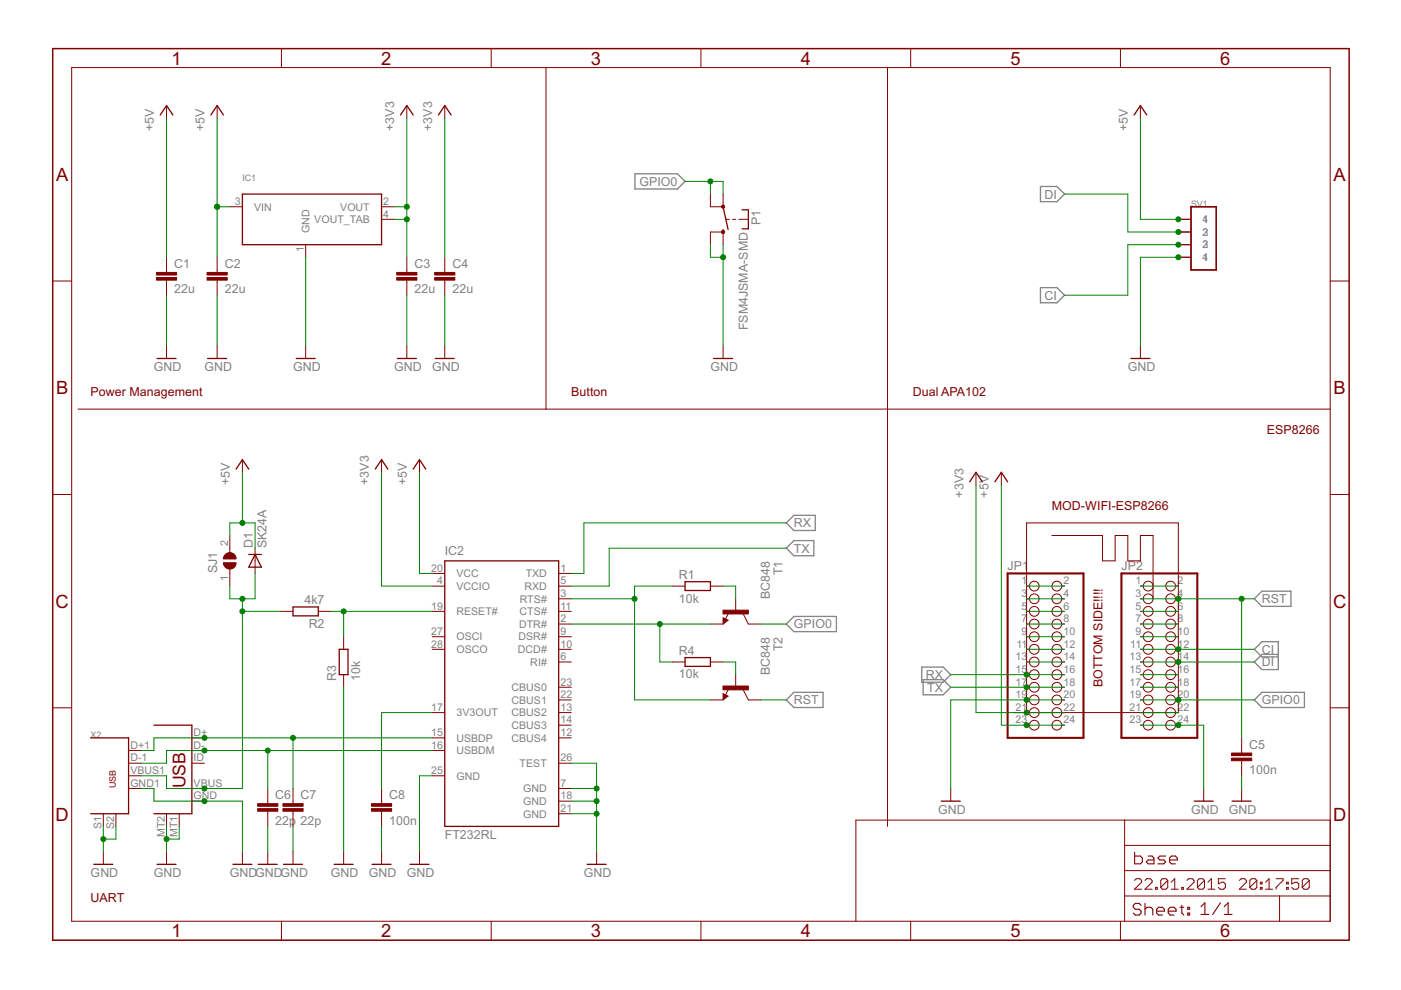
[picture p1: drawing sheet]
<svg xmlns="http://www.w3.org/2000/svg" width="297mm" height="210mm" viewBox="0 0 297 210" stroke-linecap="round" stroke-linejoin="round" font-family="sans-serif">
<path d="M134.6 36.9h9l1.6 1.6-1.6 1.6h-9zM220.6 39.5h3.5l1.6 1.6-1.6 1.7h-3.5zM220.6 61h3.5l1.6 1.6-1.6 1.6h-3.5zM166.7 116.2l1.6-1.6h4.3v3.2h-4.3zM166.7 110.9l1.6-1.6h4.5v3.2h-4.5zM166.7 132.3l1.6-1.6h9v3.2h-9zM265.9 127l1.6-1.7h6.2v3.3h-6.2zM271 138.7h-3.5l-1.6 1.7 1.6 1.6h3.5v-5.9h-3.5l-1.6 1.6 1.6 1.6h3.5M168.3 146.8h6.2v3.2h-6.2l-1.6-1.6zM195.4 141.4h4.6l1.6 1.6-1.6 1.7h-4.6zM195.7 144.1h4.3l1.6 1.6-1.6 1.6h-4.3zM267.5 146.8h9.1v3.2h-9.1l-1.6-1.6z" fill="none" stroke="#808080" stroke-width=".28"/>
<g fill="none" stroke="#800000" stroke-width=".21">
<path d="M15.2 14.3h266.8v181h-266.8zM59.7 10.3v4M104.1 10.3v4M115.8 14.3v72.4M148.6 10.3v4M188.2 14.3v160.9M193.1 10.3v4M237.6 10.3v4M35.3 22.4v2.7M46 22.4v2.7M86.3 22.4v2.7M94.3 22.4v2.7"/>
<path d="M241.8 22.4v2.7M11.2 59.6h4M35.3 54.5v3.3M35.3 59.4v3.2M46 54.5v3.3M46 59.4v3.2M48.7 43.8h2.7M64.8 51.9v2.6M80.9 43.8h2.7M80.9 46.5h2.7M86.3 54.5v3.3M86.3 59.4v3.2"/>
<path d="M94.3 54.5v3.3M94.3 59.4v3.2M150.6 41.1v2.7h2.7v-2.7M150.6 51.9v-2.7h2.7v2.7M154 46.5h.6M155.3 46.5h.7M156.7 46.5h2M249.8 46.5h2.7M249.8 49.2h2.7M249.8 51.9h2.7M249.8 54.5h2.7M282 59.6h4"/>
<path d="M35.3 73.3v2.7M46 73.3v2.7M64.8 73.3v2.7M86.3 73.3v2.7M94.3 73.3v2.7M153.3 73.3v2.7M241.8 73.3v2.7M16.5 86.7h265.5M51.4 97.5v2.6M80.9 97.5v2.6M88.9 97.5v2.6M11.2 104.8h4"/>
<path d="M48.7 113.5v3.7M54.1 116.2v5.4M206.9 100.1v2.7M212.3 100.1v2.7M223 113.5h10.7v5.4h2.7v-5.4h2.7v5.4h2.7v-5.4h2.7v13.5M282 104.8h4M48.7 120.6v3.7M59.4 129.6h2.7M67.5 129.6h2.7M72.9 135v2.7M91.6 121.6h2.7M91.6 137.7h2.7"/>
<path d="M91.6 135h2.7M91.6 124.3h2.7M91.6 129.6h2.7M118.4 121.6h2.7M118.4 137.7h2.7M118.4 135h2.7M118.4 124.3h2.7M118.4 127h2.7M118.4 129.6h2.7M118.4 132.3h2.7M142.6 124.3h2.6M150.6 124.3h2.7"/>
<path d="M150.6 132.3h2.7M153.3 131l1.1 .5-1.1 .8zM154.5 130l-.7 1.3M156 127v2.6M157.6 130.2l1.1 2.1h2.7M217.7 137.7h.5M217.7 135h.5M217.7 124.3h.5M217.7 127h.5M217.7 129.6h.5M217.7 132.3h.5M225.1 137.7h.6"/>
<path d="M225.1 135h.6M225.1 124.3h.6M225.1 127h.6M225.1 129.6h.6M225.1 132.3h.6M241.8 137.7h.6M241.8 135h.6M241.8 124.3h.6M241.8 127h.6M241.8 129.6h.6M241.8 132.3h.6M249.3 137.7h.5"/>
<path d="M249.3 135h.5M249.3 124.3h.5M249.3 127h.5M249.3 129.6h.5M249.3 132.3h.5M11.2 150.1h4M27.3 159.1h2.7M40.7 156.4h2.6M40.7 159.1h2.6M72.9 143v2.7M91.6 151.1h2.7M91.6 156.4h2.7"/>
<path d="M91.6 159.1h2.7M118.4 151.1h2.7M118.4 156.4h2.7M118.4 140.4h2.7M118.4 145.7h2.7M118.4 148.4h2.7M118.4 153.8h2.7M142.6 140.4h2.6M150.6 140.4h2.7M150.6 148.4h2.7M153.3 147.1l1.1 .5-1.1 .8zM154.5 146l-.7 1.3"/>
<path d="M156 143v2.7M157.6 146.3l1.1 2.1h2.7M215 151.1h34.8v-40.2h-32.1v40.2M217.7 140.4h.5M217.7 145.7h.5M217.7 148.4h.5M217.7 153.8h.5M217.7 143h.5M225.1 140.4h.6M225.1 145.7h.6M225.1 148.4h.6M225.1 153.8h.6"/>
<path d="M225.1 143h.6M241.8 140.4h.6M241.8 145.7h.6M241.8 148.4h.6M241.8 153.8h.6M241.8 143h.6M249.3 140.4h.5M249.3 145.7h.5M249.3 148.4h.5M249.3 153.8h.5M249.3 143h.5M263.2 156.4v3.3"/>
<path d="M282 150.1h4M21.9 172.5v2.7M24.6 172.5v2.7M27.3 167.2h2.7M27.3 164.5h2.7M27.3 161.8h2.7M35.3 172.5v2.7M38 172.5v2.7M40.7 167.2h2.6M40.7 169.9h2.6M40.7 161.8h2.6M56.8 167.2v3.2"/>
<path d="M56.8 172v3.2M62.1 167.2v3.2M62.1 172v3.2M80.9 167.2v3.2M80.9 172v3.2M91.6 164.5h2.7M118.4 167.2h2.7M118.4 169.9h2.7M118.4 161.8h2.7M118.4 172.5h2.7M201.6 167.2v2.7M238.4 173.9v21.4"/>
<path d="M238.4 179.2h43.6M255.2 167.2v2.7M263.2 161.3v3.2M263.2 167.2v2.7M282 173.9h-100.5v21.4M21.9 180.6v2.7M35.3 180.6v2.7M51.4 180.6v2.7M56.8 180.6v2.7M59.7 195.3v4M62.1 180.6v2.7M72.9 180.6v2.7"/>
<path d="M80.9 180.6v2.7M88.9 180.6v2.7M104.1 195.3v4M126.5 180.6v2.7M148.6 195.3v4M193.1 195.3v4M237.6 195.3v4M238.4 190h43.6M238.4 184.6h43.6M240.5 186.7l.4-.4h.8l.3 .4v.3l-1.5 1.5h1.5M242.8 186.7l.3-.4h.8l.4 .4v.3l-1.5 1.5h1.5M245 188.2h.4v.3h-.4z"/>
<path d="M247.6 186.7v1.5l-.4 .3h-.7l-.4-.3M247.6 186.7l-.4-.4h-.7l-.4 .4v1.5M247.6 186.7l-1.5 1.5M248.3 188.5h1.5M248.3 187l.8-.7v2.2M250.5 188.2h.4v.3h-.4zM251.7 186.7l.3-.4h.8l.4 .4v.3l-1.5 1.5h1.5M255.4 186.7v1.5l-.4 .3h-.7l-.4-.3M255.4 186.7l-.4-.4h-.7l-.4 .4v1.5M255.4 186.7l-1.5 1.5M256.1 188.5h1.5M256.1 187l.7-.7v2.2"/>
<path d="M259.8 186.3h-1.5v1.1l.8-.4h.3l.4 .4v.8l-.4 .3h-.7l-.4-.3M262.8 186.7l.3-.4h.8l.3 .4v.3l-1.4 1.5h1.4M266.5 186.7v1.5l-.4 .3h-.7l-.4-.3M266.5 186.7l-.4-.4h-.7l-.4 .4v1.5M266.5 186.7l-1.5 1.5M267.2 188.2h.4v.3h-.4zM267.2 187h.4v.4h-.4zM268.3 188.5h1.5M268.3 187l.8-.7v2.2M270.6 186.3h1.4v.4l-1.4 1.5v.3M271.3 190v5.3M272.8 188.2h.3v.3h-.3z"/>
<path d="M272.8 187h.3v.4h-.3zM275.4 186.3h-1.5v1.1l.7-.4h.4l.4 .4v.8l-.4 .3h-.7l-.4-.3M277.6 186.7v1.5l-.4 .3h-.7l-.4-.3M277.6 186.7l-.4-.4h-.7l-.4 .4v1.5M277.6 186.7l-1.5 1.5"/>
<circle cx="219.3" cy="137.7" r="1.04"/>
<circle cx="219.3" cy="127" r="1.04"/>
<circle cx="219.3" cy="124.3" r="1.04"/>
<circle cx="219.3" cy="132.3" r="1.04"/>
<circle cx="219.3" cy="129.6" r="1.04"/>
<circle cx="219.3" cy="135" r="1.04"/>
<circle cx="224.1" cy="127" r="1.04"/>
<circle cx="224.1" cy="124.3" r="1.04"/>
<circle cx="224.1" cy="132.3" r="1.04"/>
<circle cx="224.1" cy="129.6" r="1.04"/>
<circle cx="224.1" cy="137.7" r="1.04"/>
<circle cx="224.1" cy="135" r="1.04"/>
<circle cx="243.4" cy="137.7" r="1.04"/>
<circle cx="243.4" cy="124.3" r="1.04"/>
<circle cx="243.4" cy="132.3" r="1.04"/>
<circle cx="243.4" cy="129.6" r="1.04"/>
<circle cx="243.4" cy="127" r="1.04"/>
<circle cx="243.4" cy="135" r="1.04"/>
<circle cx="248.2" cy="137.7" r="1.04"/>
<circle cx="248.2" cy="132.3" r="1.04"/>
<circle cx="248.2" cy="127" r="1.04"/>
<circle cx="248.2" cy="135" r="1.04"/>
<circle cx="248.2" cy="124.3" r="1.04"/>
<circle cx="248.2" cy="129.6" r="1.04"/>
<circle cx="219.3" cy="151.1" r="1.04"/>
<circle cx="219.3" cy="153.8" r="1.04"/>
<circle cx="219.3" cy="140.4" r="1.04"/>
<circle cx="219.3" cy="143" r="1.04"/>
<circle cx="219.3" cy="145.7" r="1.04"/>
<circle cx="219.3" cy="148.4" r="1.04"/>
<circle cx="224.1" cy="145.7" r="1.04"/>
<circle cx="224.1" cy="148.4" r="1.04"/>
<circle cx="224.1" cy="153.8" r="1.04"/>
<circle cx="224.1" cy="151.1" r="1.04"/>
<circle cx="224.1" cy="143" r="1.04"/>
<circle cx="224.1" cy="140.4" r="1.04"/>
<circle cx="243.4" cy="151.1" r="1.04"/>
<circle cx="243.4" cy="143" r="1.04"/>
<circle cx="243.4" cy="153.8" r="1.04"/>
<circle cx="243.4" cy="140.4" r="1.04"/>
<circle cx="243.4" cy="145.7" r="1.04"/>
<circle cx="243.4" cy="148.4" r="1.04"/>
<circle cx="248.2" cy="140.4" r="1.04"/>
<circle cx="248.2" cy="145.7" r="1.04"/>
<circle cx="248.2" cy="143" r="1.04"/>
<circle cx="248.2" cy="148.4" r="1.04"/>
<circle cx="248.2" cy="151.1" r="1.04"/>
<circle cx="248.2" cy="153.8" r="1.04"/>
</g>
<g fill="none" stroke="#800000" stroke-width=".28">
<path d="M34 24.4l1.3-2 1.4 2M44.7 24.4l1.3-2 1.4 2M84.9 24.4l1.4-2 1.3 2M93 24.4l1.3-2 1.4 2M240.5 24.4l1.3-2 1.3 2M51.4 41.1h29.5v10.8h-29.5zM153.3 48.7v.5M153.3 43.8l1.1 4.9M157.3 44.5h1.4v4h-1.4M252.5 43.8h5.4v13.4h-5.4zM33.3 76h4M44 76h4"/>
<path d="M62.8 76h4M84.2 76h4.1M92.3 76h4M151.3 76h4M239.8 76h4M50.1 99.5l1.3-2 1.3 2M79.6 99.5l1.3-2 1.3 2M87.6 99.5l1.3-2 1.4 2M52.7 117.6h2.7M54.1 117.6l1.3 2.6h-2.7zM94.3 118.9h24.1v56.3h-24.1zM205.6 102.2l1.3-2.1 1.4 2.1"/>
<path d="M210.9 102.2l1.4-2.1 1.3 2.1M62.1 128.7h5.4v1.9h-5.4zM71.9 137.7h1.9v5.3h-1.9zM145.2 123.3h5.4v1.9h-5.4zM145.2 139.4h5.4v1.9h-5.4zM153.4 131.2v.8l.7-.5-.5-.3v.4l.2-.1M19.2 156.4h8.1v16.1h-8.1M32.6 153.8h8.1v18.7h-8.1M153.4 147.3v.8l.7-.5-.5-.3v.4l.2-.1M199.6 169.9h4M253.2 169.9h4M261.2 169.9h4.1"/>
<path d="M19.9 183.3h4M33.3 183.3h4M49.4 183.3h4M54.8 183.3h4M60.1 183.3h4M70.8 183.3h4.1M78.9 183.3h4M86.9 183.3h4.1M124.5 183.3h4"/>
</g>
<g fill="#800000" stroke="#800000" stroke-width=".21">
<path d="M54.6 171.4h4.3v.6h-4.3z"/>
<path d="M54.6 170.4h4.3v.5h-4.3z"/>
<path d="M60 171.4h4.3v.6h-4.3z"/>
<path d="M60 170.4h4.3v.5h-4.3z"/>
<path d="M78.8 171.4h4.2v.6h-4.2z"/>
<path d="M78.8 170.4h4.2v.5h-4.2z"/>
<path d="M153.3 145.5h5.4v.8h-5.4z"/>
<path d="M153.3 129.4h5.4v.8h-5.4z"/>
<path d="M261.1 160.7h4.3v.6h-4.3z"/>
<path d="M261.1 159.7h4.3v.5h-4.3z"/>
<path d="M43.9 58.8h4.3v.6h-4.3z"/>
<path d="M43.9 57.8h4.3v.5h-4.3z"/>
<path d="M84.1 58.8h4.3v.6h-4.3z"/>
<path d="M84.1 57.8h4.3v.5h-4.3z"/>
<path d="M33.2 58.8h4.2v.6h-4.2z"/>
<path d="M33.2 57.8h4.2v.5h-4.2z"/>
<path d="M92.2 58.8h4.2v.6h-4.2z"/>
<path d="M92.2 57.8h4.2v.5h-4.2z"/>
</g>
<g fill="#800000" stroke="#800000" stroke-width=".21">
<path d="M47.8 117.6a1.34 1.34 0 0 1 1.4-.3 1.34 1.34 0 0 1 .9 1.2h-2.7v-.4z" fill-rule="evenodd"/>
<path d="M47.4 119.3h2.7a1.34 1.34 0 0 1-1.4 1.4 1.34 1.34 0 0 1-1.3-1.4z" fill-rule="evenodd"/>
<circle cx="153.3" cy="43.8" r=".35"/>
<circle cx="153.3" cy="49.2" r=".35"/>
</g>
<g fill="none" stroke="#800000" stroke-width=".23">
<path d="M240.6 180.7v2.5h1.2l.4-.5v-.8l-.4-.4h-1.2M241.9 192l-.4-.5h-.8l-.4 .5v.4l.4 .4h.8l.4 .4v.4l-.4 .4h-.8l-.4-.4M242.8 191.5v2.5M242.8 192.8l.4-.4h.8l.4 .4v1.2M243.4 181.5h.9l.4 .4v1.3h-1.3l-.4-.5 .4-.4h1.3M245.2 193.2h1.7v-.4l-.4-.4h-.9l-.4 .4v.8l.4 .4h.9M247.1 181.5h-1.2l-.4 .4 .4 .4h.8l.4 .4-.4 .5h-1.2M247.7 193.2h1.6v-.4l-.4-.4h-.8l-.4 .4v.8l.4 .4h.8M248 182.3h1.6v-.4l-.4-.4h-.8l-.4 .4v.8l.4 .5h.8M250.2 192.4h.8M250.6 192v1.6l.4 .4M251.8 192.4h.4v.4h-.4z"/>
<path d="M251.8 193.6h.4v.4h-.4zM254.6 192.2l.9-.8v2.5M254.6 193.9h1.7M258.8 191.4l-1.7 2.5M259.6 193.9h1.6M259.6 192.2l.8-.8v2.5"/>
</g>
<path d="M11.2 10.3h274.8v189h-274.8z" fill="none" stroke="#800000" stroke-width=".32"/>
<path d="M213.6 121.6h16.1v34.8h-16.1zM237.8 121.6h16.1v34.8h-16.1z" fill="none" stroke="#800000" stroke-width=".44"/>
<g fill="none" stroke="#008000" stroke-width=".21">
<path d="M35.3 25.1v29.4M46 25.1v29.4M86.3 25.1v29.4M94.3 25.1v29.4M145.2 38.5h8.1v2.6M150.6 38.5v2.6M241.8 25.1v21.4h8M46 43.8h2.7M64.8 54.5v18.8M83.6 43.8h2.7M83.6 46.5h2.7M150.6 51.9v2.6h2.7"/>
<path d="M153.3 51.9v21.4M225.7 41.1h13.4v8.1h10.7M249.8 54.5h-8v18.8M249.8 51.9h-10.7v10.7h-13.4M35.3 62.6v10.7M46 62.6v10.7M86.3 62.6v10.7M94.3 62.6v10.7M48.7 113.5v-2.6h5.4v5.3M51.4 100.1v10.8M80.9 100.1v24.2h10.7M88.9 100.1v21.5h2.7"/>
<path d="M166.7 110.9h-42.9v10.7h-2.7M166.7 116.2h-37.5v8.1h-8.1M206.9 102.8v48.3h18.8M212.3 102.8v51h13.4M51.4 127v40.2h-16.1v-2.7h-5.3M51.4 129.6h8M54.1 121.6v5.4h-5.4v-2.7M70.2 129.6h21.4M72.9 129.6v5.4M121.1 127h13.4M121.1 132.3h29.5M139.9 132.3v8.1h2.7"/>
<path d="M142.6 124.3h-8.1v24.1h16.1M153.3 124.3h2.7v2.7M161.4 132.3h5.3M217.7 127h8M217.7 129.6h8M217.7 124.3h8M217.7 132.3h8M217.7 137.7h8M217.7 135h8M241.8 127h24.1M241.8 129.6h8M241.8 124.3h8"/>
<path d="M241.8 132.3h8M241.8 137.7h24.1M241.8 135h8M263.2 127v29.4M56.8 159.1v8.1M62.1 156.4v10.8M72.9 145.7v34.9M91.6 156.4h-59v2.7h-2.6M91.6 159.1h-56.3v2.7h-5.3M91.6 151.1h-10.7v16.1M153.3 140.4h2.7v2.6M161.4 148.4h5.3"/>
<path d="M201.6 145.7h24.1M201.6 143h24.1M217.7 140.4h8M225.7 148.4h-24.1v18.8M241.8 153.8h13.4v13.4M241.8 148.4h24.1M241.8 151.1h8M241.8 140.4h24.1M241.8 145.7h8M241.8 143h8M21.9 175.2v5.4M24.6 175.2v2.7h-2.7"/>
<path d="M30 167.2h2.6v2.7h18.8v10.7M35.3 175.2v5.4M38 175.2v2.7h-2.7M56.8 175.2v5.4M62.1 175.2v5.4M80.9 175.2v5.4M91.6 164.5h-2.7v16.1M121.1 161.8h5.4v18.8M121.1 167.2h5.4M121.1 169.9h5.4M121.1 172.5h5.4M263.2 164.5v2.7"/>
</g>
<g fill="#008000" stroke="#008000" stroke-width=".21">
<circle cx="62.1" cy="156.4" r=".53"/>
<circle cx="43.3" cy="156.4" r=".53"/>
<circle cx="56.8" cy="159.1" r=".53"/>
<circle cx="43.3" cy="159.1" r=".53"/>
<circle cx="51.4" cy="110.9" r=".53"/>
<circle cx="46" cy="43.8" r=".53"/>
<circle cx="249.8" cy="46.5" r=".53"/>
<circle cx="217.7" cy="153.8" r=".53"/>
<circle cx="126.5" cy="167.2" r=".53"/>
<circle cx="126.5" cy="169.9" r=".53"/>
<circle cx="126.5" cy="172.5" r=".53"/>
<circle cx="35.3" cy="177.9" r=".53"/>
<circle cx="43.3" cy="169.9" r=".53"/>
<circle cx="249.8" cy="54.5" r=".53"/>
<circle cx="217.7" cy="148.4" r=".53"/>
<circle cx="153.3" cy="54.5" r=".53"/>
<circle cx="249.8" cy="153.8" r=".53"/>
<circle cx="21.9" cy="177.9" r=".53"/>
<circle cx="51.4" cy="127" r=".53"/>
<circle cx="51.4" cy="129.6" r=".53"/>
<circle cx="43.3" cy="167.2" r=".53"/>
<circle cx="72.9" cy="129.6" r=".53"/>
<circle cx="86.3" cy="43.8" r=".53"/>
<circle cx="86.3" cy="46.5" r=".53"/>
<circle cx="217.7" cy="151.1" r=".53"/>
<circle cx="134.5" cy="127" r=".53"/>
<circle cx="139.9" cy="132.3" r=".53"/>
<circle cx="263.2" cy="127" r=".53"/>
<circle cx="249.8" cy="127" r=".53"/>
<circle cx="249.8" cy="148.4" r=".53"/>
<circle cx="150.6" cy="38.5" r=".53"/>
<circle cx="217.7" cy="145.7" r=".53"/>
<circle cx="217.7" cy="143" r=".53"/>
<circle cx="249.8" cy="51.9" r=".53"/>
<circle cx="249.8" cy="137.7" r=".53"/>
<circle cx="249.8" cy="49.2" r=".53"/>
<circle cx="249.8" cy="140.4" r=".53"/>
</g>
<g font-size="4.3" fill="#800000">
<text x="36.4" y="13.7">1</text>
<text x="80.8" y="13.7">2</text>
<text x="125.3" y="13.7">3</text>
<text x="169.8" y="13.7">4</text>
<text x="214.2" y="13.7">5</text>
<text x="258.7" y="13.7">6</text>
<text x="11.9" y="38.3">A</text>
<text x="282.7" y="38.3">A</text>
<text x="11.9" y="83.6">B</text>
<text x="282.7" y="83.6">B</text>
<text x="11.8" y="128.8">C</text>
<text x="282.6" y="128.8">C</text>
<text x="11.8" y="174.1">D</text>
<text x="282.6" y="174.1">D</text>
<text x="36.4" y="198.7">1</text>
<text x="80.8" y="198.7">2</text>
<text x="125.3" y="198.7">3</text>
<text x="169.8" y="198.7">4</text>
<text x="214.2" y="198.7">5</text>
<text x="258.7" y="198.7">6</text>
</g>
<text font-size="4.2" fill="#800000" x="39.3" y="167.2" transform="rotate(-90 39.3 167.2)">USB</text>
<g font-size="2.9" fill="#808080">
<text x="32.6" y="27.7" transform="rotate(-90 32.6 27.7)">+5V</text>
<text x="43.4" y="27.7" transform="rotate(-90 43.4 27.7)">+5V</text>
<text x="83.6" y="27.7" transform="rotate(-90 83.6 27.7)">+3V3</text>
<text x="91.6" y="27.7" transform="rotate(-90 91.6 27.7)">+3V3</text>
<text x="239.1" y="27.7" transform="rotate(-90 239.1 27.7)">+5V</text>
<text x="135.6" y="39.4">GPIO0</text>
<text x="161.2" y="47.7" transform="rotate(-90 161.2 47.7)">P1</text>
<text x="221.4" y="42.1">DI</text>
<text x="36.9" y="56.8">C1</text>
<text x="47.6" y="56.8">C2</text>
<text x="87.9" y="56.8">C3</text>
<text x="95.9" y="56.8">C4</text>
<text x="36.9" y="62.2">22u</text>
<text x="47.6" y="62.2">22u</text>
<text x="87.9" y="62.2">22u</text>
<text x="95.9" y="62.2">22u</text>
<text x="221.4" y="63.5">CI</text>
<text x="158.5" y="70" transform="rotate(-90 158.5 70)">FSM4JSMA-SMD</text>
<text x="32.6" y="78.7">GND</text>
<text x="43.4" y="78.7">GND</text>
<text x="62.1" y="78.7">GND</text>
<text x="83.6" y="78.7">GND</text>
<text x="91.6" y="78.7">GND</text>
<text x="150.6" y="78.7">GND</text>
<text x="239.1" y="78.7">GND</text>
<text x="48.7" y="102.8" transform="rotate(-90 48.7 102.8)">+5V</text>
<text x="78.2" y="102.8" transform="rotate(-90 78.2 102.8)">+3V3</text>
<text x="86.3" y="102.8" transform="rotate(-90 86.3 102.8)">+5V</text>
<text x="204.3" y="105.5" transform="rotate(-90 204.3 105.5)">+3V3</text>
<text x="209.6" y="105.5" transform="rotate(-90 209.6 105.5)">+5V</text>
<text x="168.3" y="111.8">RX</text>
<text x="53.6" y="116.2" transform="rotate(-90 53.6 116.2)">D1</text>
<text x="56.5" y="116.2" transform="rotate(-90 56.5 116.2)">SK24A</text>
<text x="94.3" y="117.6">IC2</text>
<text x="168.3" y="117.2">TX</text>
<text x="46" y="121.6" transform="rotate(-90 46 121.6)">SJ1</text>
<text x="143.9" y="122.7">R1</text>
<text x="165.9" y="122" transform="rotate(-90 165.9 122)">T1</text>
<text x="213.6" y="120.9">JP1</text>
<text x="237.8" y="120.9">JP2</text>
<text x="64.5" y="128">4k7</text>
<text x="143.9" y="127.8">10k</text>
<text x="163.2" y="127" transform="rotate(-90 163.2 127)">BC848</text>
<text x="267.5" y="127.9">RST</text>
<text x="65.4" y="133.1">R2</text>
<text x="168.3" y="133.3">GPIO0</text>
<text x="143.9" y="143.8">10k</text>
<text x="143.9" y="138.8">R4</text>
<text x="163.2" y="143.1" transform="rotate(-90 163.2 143.1)">BC848</text>
<text x="165.9" y="138.1" transform="rotate(-90 165.9 138.1)">T2</text>
<text x="196.3" y="144">RX</text>
<text x="267.5" y="138.6">CI</text>
<text x="267.5" y="141.3">DI</text>
<text x="71.3" y="144.4" transform="rotate(-90 71.3 144.4)">R3</text>
<text x="76.3" y="144.4" transform="rotate(-90 76.3 144.4)">10k</text>
<text x="168.3" y="149.3">RST</text>
<text x="196.6" y="146.7">TX</text>
<text x="267.5" y="149.3">GPIO0</text>
<text x="264.9" y="158.7">C5</text>
<text x="264.9" y="164.1">100n</text>
<text x="58.4" y="169.5">C6</text>
<text x="63.7" y="169.5">C7</text>
<text x="82.5" y="169.5">C8</text>
<text x="198.9" y="172.5">GND</text>
<text x="252.5" y="172.5">GND</text>
<text x="260.6" y="172.5">GND</text>
<text x="58.4" y="174.8">22p</text>
<text x="63.7" y="174.8">22p</text>
<text x="82.5" y="174.8">100n</text>
<text x="94.3" y="177.9">FT232RL</text>
<text x="19.2" y="185.9">GND</text>
<text x="32.6" y="185.9">GND</text>
<text x="48.7" y="185.9">GNDGNDGND</text>
<text x="70.2" y="185.9">GND</text>
<text x="78.2" y="185.9">GND</text>
<text x="86.3" y="185.9">GND</text>
<text x="123.8" y="185.9">GND</text>
</g>
<g font-size="2.9" fill="#800000">
<text x="19.2" y="84.1">Power Management</text>
<text x="121.1" y="84.1">Button</text>
<text x="193.5" y="84.1">Dual APA102</text>
<text x="268.6" y="92.1">ESP8266</text>
<text x="223" y="108.2">MOD-WIFI-ESP8266</text>
<text x="233.7" y="145.7" transform="rotate(-90 233.7 145.7)">BOTTOM SIDE!!!!</text>
<text x="19.2" y="191.3">UART</text>
</g>
<g font-size="2.5" fill="#808080">
<text x="49.8" y="43.5">3</text>
<text x="53.9" y="44.6">VIN</text>
<text x="66.6" y="47.3">VOUT_TAB</text>
<text x="72.1" y="44.6">VOUT</text>
<text x="81.3" y="43.5">2</text>
<text x="81.3" y="46.1">4</text>
<text x="255" y="47.3">1</text>
<text x="255" y="47.3">4</text>
<text x="64.4" y="53.5" transform="rotate(-90 64.4 53.5)">1</text>
<text x="65.6" y="49.4" transform="rotate(-90 65.6 49.4)">GND</text>
<text x="255" y="50">2</text>
<text x="255" y="52.7">3</text>
<text x="255" y="52.7">2</text>
<text x="255" y="50">3</text>
<text x="255" y="55.4">4</text>
<text x="255" y="55.4">1</text>
<text x="48.3" y="115.9" transform="rotate(-90 48.3 115.9)">2</text>
<text x="48.3" y="123.2" transform="rotate(-90 48.3 123.2)">1</text>
<text x="91.4" y="121.2">20</text>
<text x="92.7" y="123.9">4</text>
<text x="96.8" y="122.4">VCC</text>
<text x="96.8" y="125.1">VCCIO</text>
<text x="111.2" y="125.1">RXD</text>
<text x="111.5" y="122.4">TXD</text>
<text x="118.8" y="121.2">1</text>
<text x="118.8" y="123.9">5</text>
<text x="216.6" y="123.9">1</text>
<text x="225.5" y="123.9">2</text>
<text x="240.7" y="123.9">1</text>
<text x="249.6" y="123.9">2</text>
<text x="91.4" y="129.3">19</text>
<text x="96.8" y="130.4">RESET#</text>
<text x="110.2" y="130.4">CTS#</text>
<text x="110.2" y="127.8">RTS#</text>
<text x="118.8" y="126.6">3</text>
<text x="118.8" y="129.3">11</text>
<text x="118.8" y="131.9">2</text>
<text x="216.6" y="126.6">3</text>
<text x="216.6" y="129.3">5</text>
<text x="216.6" y="131.9">7</text>
<text x="225.5" y="126.6">4</text>
<text x="225.5" y="129.3">6</text>
<text x="225.5" y="131.9">8</text>
<text x="240.7" y="126.6">3</text>
<text x="240.7" y="129.3">5</text>
<text x="240.7" y="131.9">7</text>
<text x="249.6" y="126.6">4</text>
<text x="249.6" y="129.3">6</text>
<text x="249.6" y="131.9">8</text>
<text x="91.4" y="137.3">28</text>
<text x="91.4" y="134.6">27</text>
<text x="96.8" y="135.8">OSCI</text>
<text x="109.9" y="135.8">DSR#</text>
<text x="110" y="133.1">DTR#</text>
<text x="118.8" y="134.6">9</text>
<text x="118.8" y="137.3">10</text>
<text x="215.5" y="137.3">11</text>
<text x="216.6" y="134.6">9</text>
<text x="225.5" y="134.6">10</text>
<text x="225.5" y="137.3">12</text>
<text x="239.6" y="137.3">11</text>
<text x="240.7" y="134.6">9</text>
<text x="249.6" y="134.6">10</text>
<text x="249.6" y="137.3">12</text>
<text x="96.8" y="138.5">OSCO</text>
<text x="109.8" y="138.5">DCD#</text>
<text x="112.4" y="141.2">RI#</text>
<text x="118.8" y="140">6</text>
<text x="215.3" y="140">13</text>
<text x="215.3" y="142.7">15</text>
<text x="225.5" y="140">14</text>
<text x="225.5" y="142.7">16</text>
<text x="239.5" y="140">13</text>
<text x="239.5" y="142.7">15</text>
<text x="249.6" y="140">14</text>
<text x="249.6" y="142.7">16</text>
<text x="108.4" y="146.5">CBUS0</text>
<text x="108.4" y="149.2">CBUS1</text>
<text x="118.8" y="145.3">23</text>
<text x="118.8" y="148">22</text>
<text x="215.3" y="145.3">17</text>
<text x="215.3" y="148">19</text>
<text x="225.5" y="145.3">18</text>
<text x="225.5" y="148">20</text>
<text x="239.5" y="145.3">17</text>
<text x="239.5" y="148">19</text>
<text x="249.6" y="145.3">18</text>
<text x="249.6" y="148">20</text>
<text x="91.4" y="150.7">17</text>
<text x="96.8" y="151.9">3V3OUT</text>
<text x="108.4" y="151.9">CBUS2</text>
<text x="108.4" y="154.6">CBUS3</text>
<text x="118.8" y="150.7">13</text>
<text x="118.8" y="153.4">14</text>
<text x="215.3" y="150.7">21</text>
<text x="215.3" y="153.4">23</text>
<text x="225.5" y="150.7">22</text>
<text x="225.5" y="153.4">24</text>
<text x="239.5" y="150.7">21</text>
<text x="239.5" y="153.4">23</text>
<text x="249.6" y="150.7">22</text>
<text x="249.6" y="153.4">24</text>
<text x="27.6" y="158.8">D+1</text>
<text x="27.6" y="161.4">D-1</text>
<text x="41" y="156.1">D+</text>
<text x="41" y="158.8">D-</text>
<text x="41" y="161.4">ID</text>
<text x="91.4" y="156.1">15</text>
<text x="91.4" y="158.8">16</text>
<text x="96.8" y="157.3">USBDP</text>
<text x="96.8" y="159.9">USBDM</text>
<text x="108.4" y="157.3">CBUS4</text>
<text x="118.8" y="156.1">12</text>
<text x="118.8" y="161.4">26</text>
<text x="27.6" y="164.1">VBUS1</text>
<text x="27.6" y="166.8">GND1</text>
<text x="41" y="166.8">VBUS</text>
<text x="91.4" y="164.1">25</text>
<text x="96.8" y="165.3">GND</text>
<text x="110.2" y="162.6">TEST</text>
<text x="111" y="168">GND</text>
<text x="118.8" y="166.8">7</text>
<text x="41" y="169.5">GND</text>
<text x="111" y="170.7">GND</text>
<text x="111" y="173.3">GND</text>
<text x="118.8" y="169.5">18</text>
<text x="118.8" y="172.2">21</text>
<text x="21.5" y="175.7" transform="rotate(-90 21.5 175.7)">S1</text>
<text x="24.2" y="175.7" transform="rotate(-90 24.2 175.7)">S2</text>
<text x="34.9" y="177.5" transform="rotate(-90 34.9 177.5)">MT2</text>
<text x="37.6" y="177.5" transform="rotate(-90 37.6 177.5)">MT1</text>
</g>
<g font-size="2.1" fill="#808080">
<text x="51.4" y="38.5">IC1</text>
<text x="252.5" y="43.8">SV1</text>
<text x="19.2" y="156.4">X2</text>
</g>
<text font-size="2.1" fill="#800000" x="24.6" y="167.2" transform="rotate(-90 24.6 167.2)">USB</text>
</svg>
